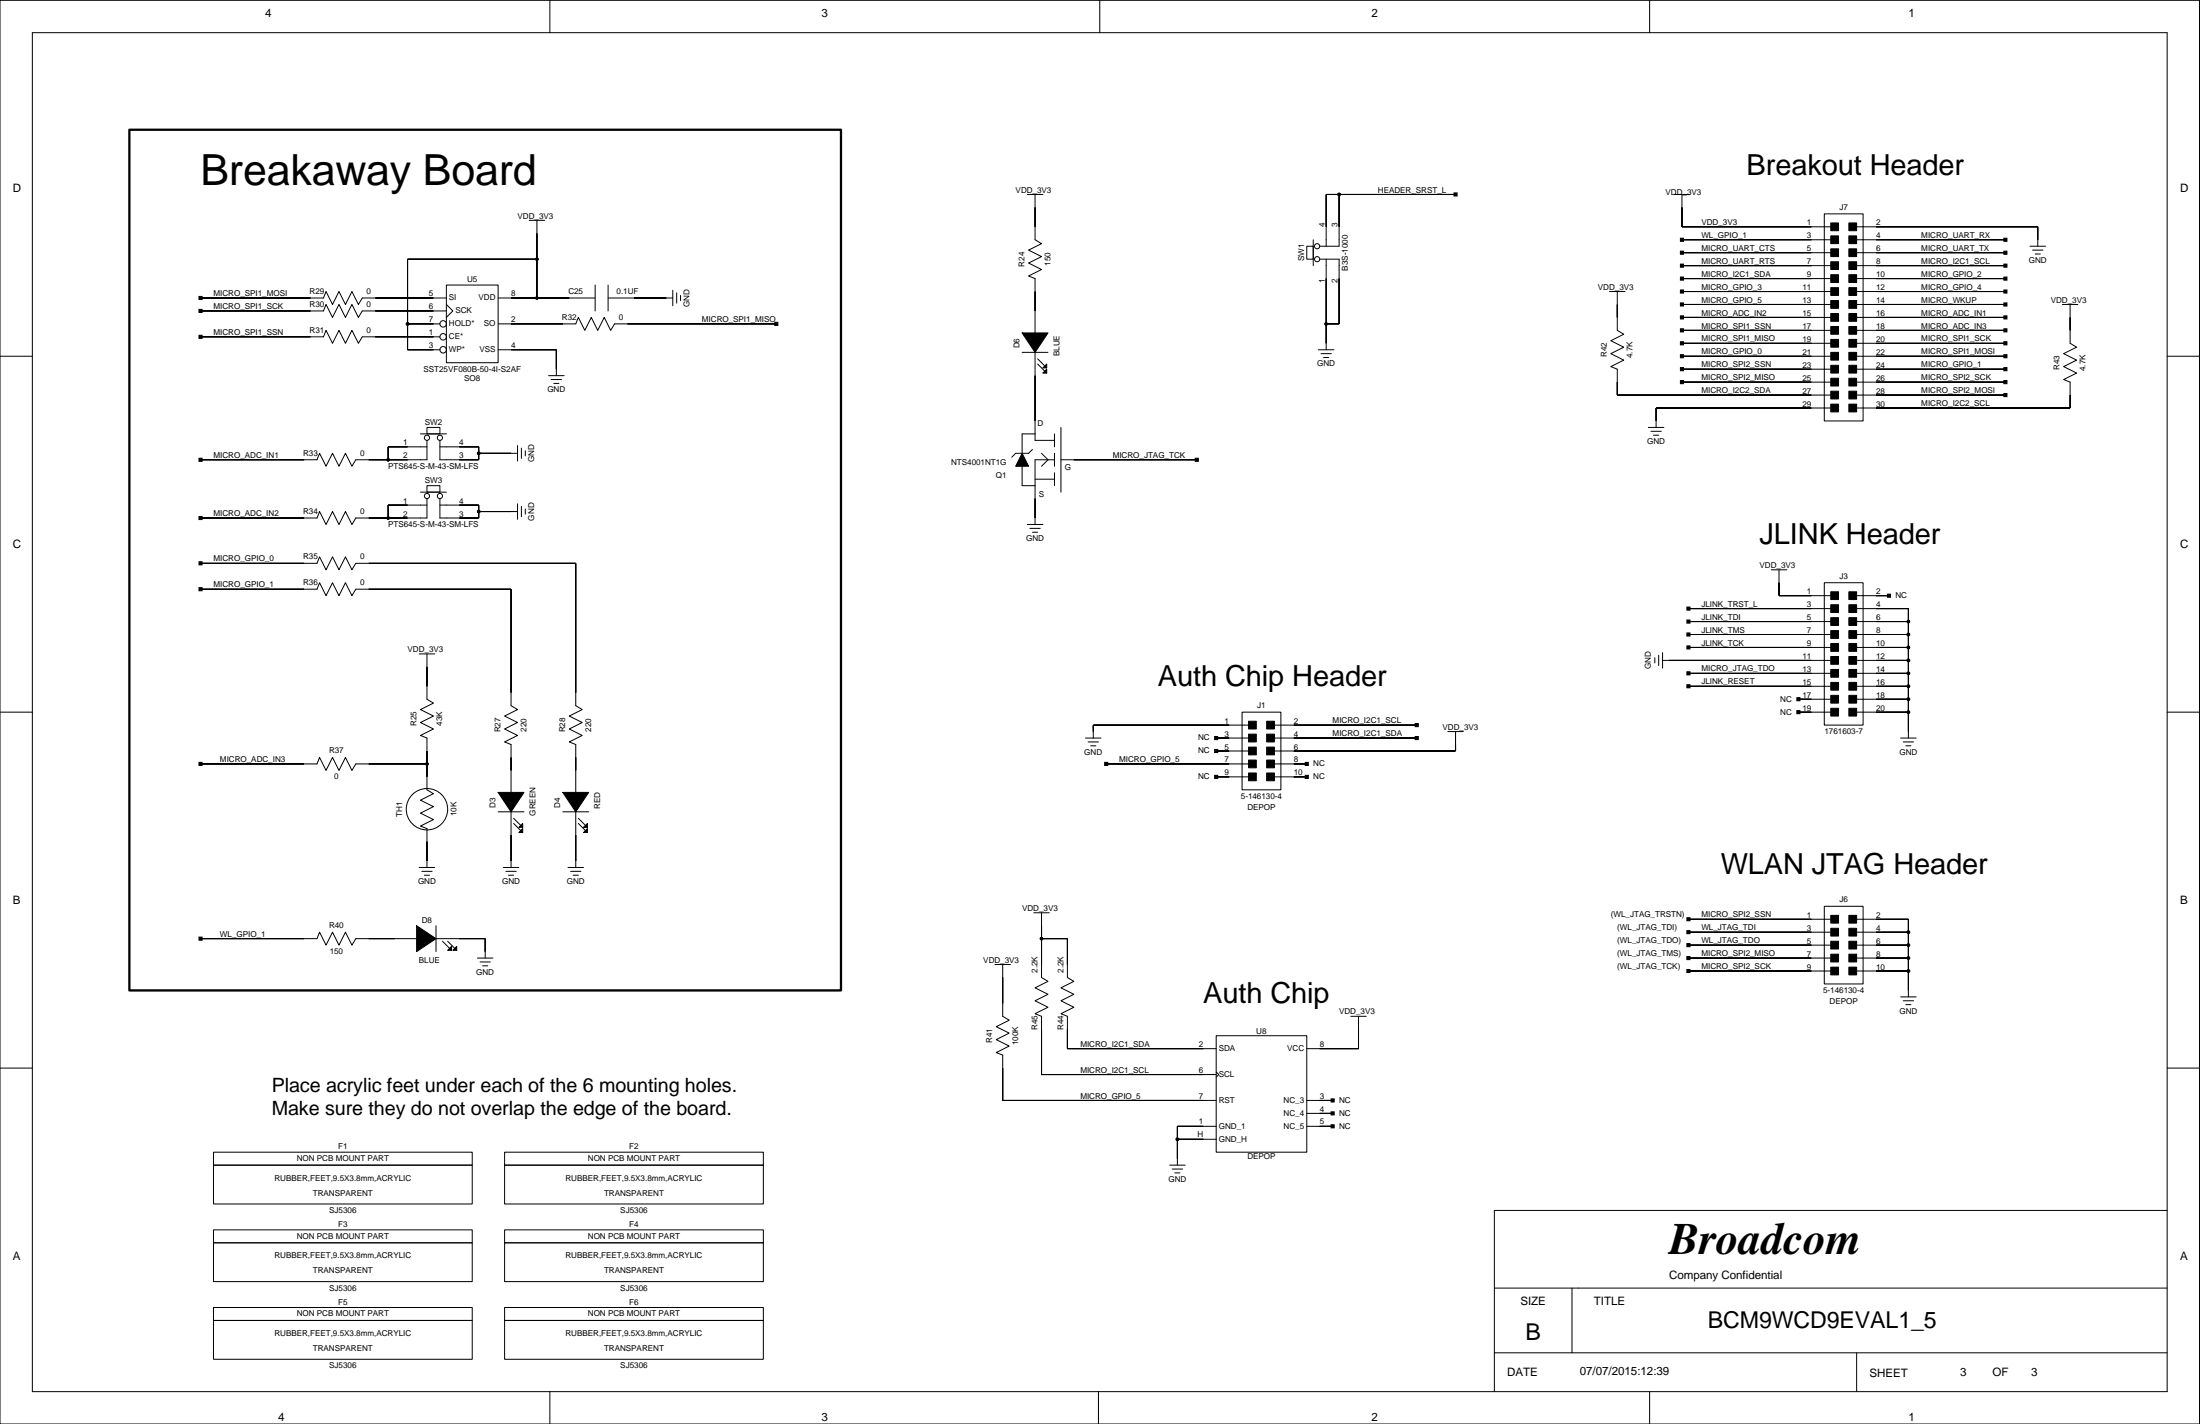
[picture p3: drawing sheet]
<svg xmlns="http://www.w3.org/2000/svg" width="432mm" height="279mm" viewBox="0 0 432 279" stroke-linecap="round" stroke-linejoin="round" font-family="sans-serif">
<g fill="none" stroke="#000" stroke-width=".2">
<path d="M0 .1h431.7v279.3h-431.7zM6.3 6.4h419.1v266.7h-419.1zM107.9 .1v6.3M215.9 .1v6.3M323.8 .1v6.3M201.6 38.2h3.1M203.2 38.2v8.8l1.2 .8-2.5 1.3 2.5 1.2-2.5 1.3 2.5 1.3-2.5 1.3 1.3 .5v10.6M262.8 38.2v10.1h-3.8M285.7 38.2h-25.4v10.1M328.6 38.2h3M330.1 38.2v6.3h29.2M39.4 58.5h24.1l.5-1.3 1.3 2.5 1.2-2.5 1.3 2.5 1.3-2.5 1.2 2.5 .8-1.2h16.5"/>
<path d="M87.6 55.9h10.2v15.3h-10.2zM87.6 59.7l1.3 1.3-1.3 1.3M97.8 58.5h19M103.9 43.2h3M105.4 50.9h-25.4v17.7h6.3M105.4 43.2v15.3M116.8 55.9v5.1M119.4 58.5h12.7M119.4 55.9v5.1M132.1 56.9v3.1M132.8 57.5v2M133.6 58v1"/>
<path d="M256.5 48.3h1.3v2.6h-1.3zM257.8 47v5.1M259 50.9h3.8v12.6h-2.5M260.3 50.9v17.7M315.9 57.2h3.1M317.4 57.2v7.6l1.3 .8-2.5 1.3 2.5 1.2-2.5 1.3 2.5 1.3-2.5 1.2 1.2 .5v5.1h41.9M330.1 59.7h29.2M330.1 49.6h29.2M330.1 54.7h29.2M330.1 47h29.2M330.1 52.1h29.2M330.1 57.2h29.2"/>
<path d="M358.1 42h7.6v40.6h-7.6zM364.4 59.7h29.2M364.4 49.6h29.2M364.4 54.7h29.2M364.4 47h29.2M364.4 52.1h29.2M364.4 57.2h29.2M364.4 44.5h35.6v3.8M398.4 48.3h3.1M398.9 49.1h2.1M399.5 49.8h1M404.8 59.7h3"/>
<path d="M406.3 59.7v7.7l1.3 .7-2.6 1.3 2.6 1.3-2.6 1.2 2.6 1.3-2.6 1.3 1.3 .5v5.1h-41.9M0 69.9h6.3M39.4 61h24.1l.5-1.3 1.3 2.6 1.2-2.6 1.3 2.6 1.3-2.6 1.2 2.6 .8-1.3h16.5M39.4 66.1h24.1l.5-1.3 1.3 2.6 1.2-2.6 1.3 2.6 1.3-2.6 1.2 2.6 .8-1.3h15.2M80 63.5h6.3M97.8 63.5h15.2l.5-1.2 1.3 2.5 1.3-2.5 1.2 2.5 1.3-2.5 1.3 2.5 .7-1.3h31.8M97.8 68.6h11.4v5.1M107.7 73.7h3M108.2 74.5h2M108.7 75.2h1M200.6 69.1h5.1M203.2 69.1v17.3h3.8"/>
<path d="M203.7 70.4l1.5 1.5M203.7 71.4l1.5 1.5M258.8 68.6h3M259.3 69.4h2M259.8 70.2h1M330.1 69.9h29.2M330.1 67.4h29.2M330.1 72.4h29.2M330.1 75h29.2M330.1 64.8h29.2M330.1 62.3h29.2M364.4 69.9h29.2"/>
<path d="M364.4 67.4h29.2M364.4 72.4h29.2M364.4 75h29.2M364.4 64.8h29.2M364.4 62.3h29.2M364.4 77.5h29.2M425.4 69.9h6.3M82.5 85.1h5.1M82.5 96.6h5.1M83.8 83.9h2.5v1.2h-2.5zM83.8 95.3h2.5v1.3h-2.5zM83.8 86.4v3.8h-14l-.7 1.3-1.3-2.6-1.3 2.6-1.2-2.6-1.3 2.6-1.3-2.6-.5 1.3h-22.8"/>
<path d="M83.8 97.8v3.8h-14l-.7 1.3-1.3-2.5-1.3 2.5-1.2-2.5-1.3 2.5-1.3-2.5-.5 1.2h-22.8M83.8 87.7h-7.6v2.5M83.8 99.1h-7.6v2.5M86.3 86.4v3.8h7.7v-2.5h-7.7M86.3 97.8v3.8h7.7v-2.5h-7.7M94 88.9h7.6M101.6 87.4v3.1M101.6 98.8v3.1M102.3 87.9v2.1M102.3 99.4v2M103.1 88.4v1.1M103.1 99.9v1"/>
<path d="M200.6 91.5v3.8h2.6M202.6 88.2l-.7 .7h-2.6l-.7 .8M203.2 85.1h-2.6v3.8M203.2 94h3.8M204.4 88.9l1.3 1.3-1.3 1.3M207 90.2h-3.8v12.7M207 85.1v2.6M207 88.9v2.6M207 92.8v2.5M208.2 90.2h26.7M208.2 83.9v12.7M323.5 83.9h3.1"/>
<path d="M324 84.6h2.1M324.5 85.4h1.1M359.3 80.1h-34.3v3.8M39.4 110.5h22.8l.5-1.2 1.3 2.5 1.3-2.5 1.2 2.5 1.3-2.5 1.3 2.5 .7-1.3h43.2v28l1.3 .7-2.6 1.3 2.6 1.3-2.6 1.2 2.6 1.3-2.6 1.3 1.3 .5v9.4M39.4 115.6h22.8l.5-1.3 1.3 2.6 1.3-2.6 1.2 2.6 1.3-2.6 1.3 2.6 .7-1.3h30.5v22.9l1.3 .7-2.6 1.3 2.6 1.3-2.6 1.2 2.6 1.3-2.6 1.3 1.3 .5v9.4M94 100.4h7.6M201.6 102.9h3.1M202.1 103.7h2.1M202.6 104.4h1.1M331.4 119.4h27.9M347.6 111.8h3.1M349.2 111.8v5.1h10.1"/>
<path d="M358.1 114.3h7.6v28h-7.6zM364.4 116.9h6.4M364.4 119.4h10.2v25.4M0 139.7h6.3M82.3 128.3h3M83.8 128.3v8.9l1.3 .8-2.6 1.2 2.6 1.3-2.6 1.3 2.6 1.2-2.6 1.3 1.3 .5v10.2l1.3 .7-2.6 1.3 2.6 1.3-2.6 1.2 2.6 1.3-2.6 1.3 1.3 .5v7.6M243.8 139.7h7.6v15.3h-7.6zM324.8 129.1v1M325.6 128.6v2M326.3 129.6h33M326.3 128.1v3M331.4 122h27.9"/>
<path d="M331.4 124.5h27.9M331.4 127h27.9M331.4 132.1h27.9M331.4 134.7h27.9M353 139.7h6.3M353 137.2h6.3M364.4 139.7h10.2M364.4 122h10.2M364.4 124.5h10.2M364.4 127h10.2M364.4 129.6h10.2M364.4 132.1h10.2"/>
<path d="M364.4 134.7h10.2M364.4 137.2h10.2M425.4 139.7h6.3M39.4 149.9h22.8l.5-1.3 1.3 2.6 1.3-2.6 1.2 2.6 1.3-2.6 1.3 2.6 .7-1.3h14M97.8 159.3h5M100.3 159.3v10.9M110.5 159.3h5M113 159.3v10.9M213.1 144.8h3M213.6 145.6h2M214.1 146.3h1M217.1 149.9h28"/>
<path d="M238.7 144.8h6.4M238.7 147.3h6.4M238.7 152.4h6.4M245.1 142.3h-30.5v2.5M250.1 144.8h28M250.1 149.9h6.4M250.1 142.3h28M250.1 152.4h6.4M284.2 143.5h3M285.7 143.5v3.8h-35.6M373 144.8h3.1M373.5 145.6h2.1"/>
<path d="M374.1 146.3h1M82.3 170.2h3M82.8 171h2M83.3 171.7h1M98.8 170.2h3M99.3 171h2M99.8 171.7h1M100.8 160.6l1.5 1.5M100.8 161.6l1.5 1.5M111.5 170.2h3M112 171h2M112.5 171.7h1"/>
<path d="M113.5 160.6l1.5 1.5M113.5 161.6l1.5 1.5M202.9 179.1h3M204.4 179.1v12.7l1.3 .8-2.5 1.2 2.5 1.3-2.5 1.3 2.5 1.2-2.5 1.3 1.2 .5v11.4h34.3M358.1 177.8h7.6v15.3h-7.6zM39.4 184.2h22.8l.5-1.3 1.3 2.5 1.3-2.5 1.2 2.5 1.3-2.5 1.3 2.5 .7-1.2h12M85.6 184.2h9.6v3.8M85.6 181.6v5.1M86.8 184.7l1.6 1.5M87.9 184.7l1.5 1.5M93.7 188h3.1M94.2 188.7h2"/>
<path d="M94.7 189.5h1M195.3 189.3h3M196.8 189.3v10.1l1.3 .8-2.6 1.2 2.6 1.3-2.6 1.3 2.6 1.2-2.6 1.3 1.3 .5v8.9h41.9M204.4 184.2h5.1v7.6l1.3 .8-2.6 1.2 2.6 1.3-2.6 1.3 2.6 1.2-2.6 1.3 1.3 .5v6.4h29.2M265.1 199.4h3.1M266.6 199.4v6.4h-10.1M331.4 188h27.9M331.4 180.4h27.9M331.4 182.9h27.9M331.4 185.4h27.9M331.4 190.5h27.9M364.4 180.4h10.2v15.2"/>
<path d="M364.4 188h10.2M364.4 182.9h10.2M364.4 185.4h10.2M364.4 190.5h10.2M373 195.6h3.1M373.5 196.4h2.1M374.1 197.1h1M0 209.6h6.3M238.7 203.2h17.8v22.9h-17.8zM238.7 210.3l.5 .5-.5 .5M256.5 215.9h5.1M256.5 218.5h5.1"/>
<path d="M425.4 209.6h6.3M41.9 228.6h50.8v7.6h-50.8zM41.9 226.1h50.8v2.5h-50.8zM99 228.6h50.8v7.6h-50.8zM99 226.1h50.8v2.5h-50.8zM229.6 228.6h3M230.1 229.4h2M230.6 230.1h1M231.1 223.5h7.6M238.7 221h-7.6v7.6M256.5 221h5.1M425.4 237.5h-132.1v35.6"/>
<path d="M41.9 243.8h50.8v7.7h-50.8zM41.9 241.3h50.8v2.5h-50.8zM41.9 259.1h50.8v7.6h-50.8zM41.9 256.5h50.8v2.6h-50.8zM99 243.8h50.8v7.7h-50.8zM99 241.3h50.8v2.5h-50.8zM99 259.1h50.8v7.6h-50.8zM99 256.5h50.8v2.6h-50.8zM293.3 252.7h132.1M308.5 252.7v12.7M107.9 273.1v6.3M215.6 273.1v6.3"/>
<path d="M293.3 265.4h132.1M323.8 273.1v6.3M364.4 265.4v7.7"/>
<circle cx="262.8" cy="38.2" r=".25"/>
<circle cx="105.4" cy="58.5" r=".25"/>
<circle cx="105.4" cy="50.9" r=".25"/>
<circle cx="258.5" cy="48.3" r=".51"/>
<circle cx="258.5" cy="50.9" r=".51"/>
<circle cx="80" cy="63.5" r=".25"/>
<circle cx="87" cy="66.1" r=".63"/>
<circle cx="87" cy="63.5" r=".63"/>
<circle cx="87" cy="68.6" r=".63"/>
<circle cx="260.3" cy="63.5" r=".25"/>
<circle cx="76.2" cy="90.2" r=".25"/>
<circle cx="83.8" cy="85.9" r=".51"/>
<circle cx="83.8" cy="97.3" r=".51"/>
<circle cx="86.3" cy="85.9" r=".51"/>
<circle cx="86.3" cy="97.3" r=".51"/>
<circle cx="94" cy="88.9" r=".25"/>
<circle cx="76.2" cy="101.6" r=".25"/>
<circle cx="94" cy="100.4" r=".25"/>
<circle cx="374.6" cy="139.7" r=".25"/>
<circle cx="374.6" cy="124.5" r=".25"/>
<circle cx="374.6" cy="137.2" r=".25"/>
<circle cx="374.6" cy="122" r=".25"/>
<circle cx="374.6" cy="129.6" r=".25"/>
<circle cx="374.6" cy="132.1" r=".25"/>
<circle cx="374.6" cy="127" r=".25"/>
<circle cx="374.6" cy="134.7" r=".25"/>
<circle cx="83.8" cy="158.8" r="4.1"/>
<circle cx="83.8" cy="149.9" r=".25"/>
<circle cx="204.4" cy="184.2" r=".25"/>
<circle cx="374.6" cy="182.9" r=".25"/>
<circle cx="374.6" cy="185.4" r=".25"/>
<circle cx="374.6" cy="188" r=".25"/>
<circle cx="374.6" cy="190.5" r=".25"/>
<circle cx="231.1" cy="223.5" r=".25"/>
</g>
<g fill="#000" stroke="#000" stroke-width=".2">
<path d="M260.3 38.2v6.3z" fill-rule="evenodd"/>
<path d="M262.8 38.2v6.3z" fill-rule="evenodd"/>
<path d="M260.3 38.2h2.5z" fill-rule="evenodd"/>
<path d="M285.4 37.9h.6v.6h-.6z" fill-rule="evenodd"/>
<path d="M262.8 38.2h22.9z" fill-rule="evenodd"/>
<path d="M39.1 58.2h.6v.6h-.6z" fill-rule="evenodd"/>
<path d="M39.4 58.5h21.5z" fill-rule="evenodd"/>
<path d="M80 50.9v12.6z" fill-rule="evenodd"/>
<path d="M73.6 58.5h11.5z" fill-rule="evenodd"/>
<path d="M105.4 45.8v5.1z" fill-rule="evenodd"/>
<path d="M100.3 58.5h5.1z" fill-rule="evenodd"/>
<path d="M80 50.9h25.4z" fill-rule="evenodd"/>
<path d="M105.4 50.9v7.6z" fill-rule="evenodd"/>
<path d="M105.4 58.5h6.3z" fill-rule="evenodd"/>
<path d="M124.4 58.5h6.4z" fill-rule="evenodd"/>
<path d="M203.2 40.7v3.8z" fill-rule="evenodd"/>
<path d="M203.2 57.2v3.8z" fill-rule="evenodd"/>
<path d="M260.3 54.7v8.8z" fill-rule="evenodd"/>
<path d="M262.8 54.7v8.8z" fill-rule="evenodd"/>
<path d="M317.4 59.7v2.6z" fill-rule="evenodd"/>
<path d="M329.8 49.3h.6v.6h-.6z" fill-rule="evenodd"/>
<path d="M329.8 51.8h.6v.6h-.6z" fill-rule="evenodd"/>
<path d="M329.8 54.4h.6v.6h-.6z" fill-rule="evenodd"/>
<path d="M329.8 46.7h.6v.6h-.6z" fill-rule="evenodd"/>
<path d="M329.8 56.9h.6v.6h-.6z" fill-rule="evenodd"/>
<path d="M330.1 40.7v3.8z" fill-rule="evenodd"/>
<path d="M330.1 49.6h25.4z" fill-rule="evenodd"/>
<path d="M330.1 52.1h25.4z" fill-rule="evenodd"/>
<path d="M330.1 54.7h25.4z" fill-rule="evenodd"/>
<path d="M330.1 47h25.4z" fill-rule="evenodd"/>
<path d="M330.1 44.5h25.4z" fill-rule="evenodd"/>
<path d="M330.1 57.2h25.4z" fill-rule="evenodd"/>
<path d="M330.1 59.7h25.4z" fill-rule="evenodd"/>
<path d="M359.3 56.4h1.6v1.6h-1.6z" fill-rule="evenodd"/>
<path d="M359.3 53.9h1.6v1.5h-1.6z" fill-rule="evenodd"/>
<path d="M359.3 48.8h1.6v1.5h-1.6z" fill-rule="evenodd"/>
<path d="M359.3 51.4h1.6v1.5h-1.6z" fill-rule="evenodd"/>
<path d="M359.3 43.7h1.6v1.6h-1.6z" fill-rule="evenodd"/>
<path d="M359.3 46.3h1.6v1.5h-1.6z" fill-rule="evenodd"/>
<path d="M362.9 56.4h1.5v1.6h-1.5z" fill-rule="evenodd"/>
<path d="M362.9 53.9h1.5v1.5h-1.5z" fill-rule="evenodd"/>
<path d="M362.9 48.8h1.5v1.5h-1.5z" fill-rule="evenodd"/>
<path d="M362.9 51.4h1.5v1.5h-1.5z" fill-rule="evenodd"/>
<path d="M362.9 43.7h1.5v1.6h-1.5z" fill-rule="evenodd"/>
<path d="M362.9 46.3h1.5v1.5h-1.5z" fill-rule="evenodd"/>
<path d="M393.3 54.4h.6v.6h-.6z" fill-rule="evenodd"/>
<path d="M393.3 49.3h.6v.6h-.6z" fill-rule="evenodd"/>
<path d="M393.3 46.7h.6v.6h-.6z" fill-rule="evenodd"/>
<path d="M393.3 56.9h.6v.6h-.6z" fill-rule="evenodd"/>
<path d="M393.3 51.8h.6v.6h-.6z" fill-rule="evenodd"/>
<path d="M368.2 59.7h25.4z" fill-rule="evenodd"/>
<path d="M368.2 54.7h25.4z" fill-rule="evenodd"/>
<path d="M368.2 49.6h25.4z" fill-rule="evenodd"/>
<path d="M368.2 47h25.4z" fill-rule="evenodd"/>
<path d="M368.2 57.2h25.4z" fill-rule="evenodd"/>
<path d="M368.2 52.1h25.4z" fill-rule="evenodd"/>
<path d="M400 44.5v2.5z" fill-rule="evenodd"/>
<path d="M368.2 44.5h31.8z" fill-rule="evenodd"/>
<path d="M39.1 60.7h.6v.6h-.6z" fill-rule="evenodd"/>
<path d="M39.1 65.8h.6v.6h-.6z" fill-rule="evenodd"/>
<path d="M39.4 61h21.5z" fill-rule="evenodd"/>
<path d="M39.4 66.1h21.5z" fill-rule="evenodd"/>
<path d="M80 63.5v5.1z" fill-rule="evenodd"/>
<path d="M73.6 61h11.5z" fill-rule="evenodd"/>
<path d="M73.6 66.1h11.5z" fill-rule="evenodd"/>
<path d="M80 68.6h5.1z" fill-rule="evenodd"/>
<path d="M80 63.5h5.1z" fill-rule="evenodd"/>
<path d="M100.3 68.6h8.9z" fill-rule="evenodd"/>
<path d="M109.2 68.6v3.8z" fill-rule="evenodd"/>
<path d="M100.3 63.5h10.2z" fill-rule="evenodd"/>
<path d="M152.1 63.2h.6v.7h-.6z" fill-rule="evenodd"/>
<path d="M123.2 63.5h29.2z" fill-rule="evenodd"/>
<path d="M200.6 65.3h5.1l-2.5 3.8z" fill-rule="evenodd"/>
<path d="M203.2 73.7v8.9z" fill-rule="evenodd"/>
<path d="M204.7 73.2l.7-.8v.8z" fill-rule="evenodd"/>
<path d="M205.4 71.4v.8h-.7z" fill-rule="evenodd"/>
<path d="M260.3 63.5v3.9z" fill-rule="evenodd"/>
<path d="M260.3 63.5h2.5z" fill-rule="evenodd"/>
<path d="M317.4 75v2.5z" fill-rule="evenodd"/>
<path d="M329.8 67.1h.6v.6h-.6z" fill-rule="evenodd"/>
<path d="M329.8 72.1h.6v.6h-.6z" fill-rule="evenodd"/>
<path d="M329.8 64.5h.6v.6h-.6z" fill-rule="evenodd"/>
<path d="M329.8 62h.6v.6h-.6z" fill-rule="evenodd"/>
<path d="M329.8 74.7h.6v.6h-.6z" fill-rule="evenodd"/>
<path d="M329.8 69.6h.6v.6h-.6z" fill-rule="evenodd"/>
<path d="M329.8 59.4h.6v.6h-.6z" fill-rule="evenodd"/>
<path d="M330.1 67.4h25.4z" fill-rule="evenodd"/>
<path d="M330.1 72.4h25.4z" fill-rule="evenodd"/>
<path d="M330.1 64.8h25.4z" fill-rule="evenodd"/>
<path d="M330.1 62.3h25.4z" fill-rule="evenodd"/>
<path d="M330.1 75h25.4z" fill-rule="evenodd"/>
<path d="M330.1 69.9h25.4z" fill-rule="evenodd"/>
<path d="M317.4 77.5h38.1z" fill-rule="evenodd"/>
<path d="M359.3 76.8h1.6v1.5h-1.6z" fill-rule="evenodd"/>
<path d="M359.3 74.2h1.6v1.5h-1.6z" fill-rule="evenodd"/>
<path d="M359.3 71.7h1.6v1.5h-1.6z" fill-rule="evenodd"/>
<path d="M359.3 69.1h1.6v1.6h-1.6z" fill-rule="evenodd"/>
<path d="M359.3 66.6h1.6v1.5h-1.6z" fill-rule="evenodd"/>
<path d="M359.3 64.1h1.6v1.5h-1.6z" fill-rule="evenodd"/>
<path d="M359.3 61.5h1.6v1.5h-1.6z" fill-rule="evenodd"/>
<path d="M359.3 59h1.6v1.5h-1.6z" fill-rule="evenodd"/>
<path d="M362.9 76.8h1.5v1.5h-1.5z" fill-rule="evenodd"/>
<path d="M362.9 74.2h1.5v1.5h-1.5z" fill-rule="evenodd"/>
<path d="M362.9 71.7h1.5v1.5h-1.5z" fill-rule="evenodd"/>
<path d="M362.9 69.1h1.5v1.6h-1.5z" fill-rule="evenodd"/>
<path d="M362.9 66.6h1.5v1.5h-1.5z" fill-rule="evenodd"/>
<path d="M362.9 64.1h1.5v1.5h-1.5z" fill-rule="evenodd"/>
<path d="M362.9 61.5h1.5v1.5h-1.5z" fill-rule="evenodd"/>
<path d="M362.9 59h1.5v1.5h-1.5z" fill-rule="evenodd"/>
<path d="M393.3 59.4h.6v.6h-.6z" fill-rule="evenodd"/>
<path d="M393.3 69.6h.6v.6h-.6z" fill-rule="evenodd"/>
<path d="M393.3 67.1h.6v.6h-.6z" fill-rule="evenodd"/>
<path d="M393.3 74.7h.6v.6h-.6z" fill-rule="evenodd"/>
<path d="M393.3 72.1h.6v.6h-.6z" fill-rule="evenodd"/>
<path d="M393.3 62h.6v.6h-.6z" fill-rule="evenodd"/>
<path d="M393.3 64.5h.6v.6h-.6z" fill-rule="evenodd"/>
<path d="M393.3 77.2h.6v.6h-.6z" fill-rule="evenodd"/>
<path d="M368.2 69.9h25.4z" fill-rule="evenodd"/>
<path d="M368.2 67.4h25.4z" fill-rule="evenodd"/>
<path d="M368.2 75h25.4z" fill-rule="evenodd"/>
<path d="M368.2 72.4h25.4z" fill-rule="evenodd"/>
<path d="M368.2 62.3h25.4z" fill-rule="evenodd"/>
<path d="M368.2 64.8h25.4z" fill-rule="evenodd"/>
<path d="M368.2 77.5h25.4z" fill-rule="evenodd"/>
<path d="M406.3 77.5v2.6z" fill-rule="evenodd"/>
<path d="M406.3 62.3v2.5z" fill-rule="evenodd"/>
<path d="M39.1 89.9h.6v.6h-.6z" fill-rule="evenodd"/>
<path d="M39.4 90.2h20.3z" fill-rule="evenodd"/>
<path d="M76.2 99.1v2.5z" fill-rule="evenodd"/>
<path d="M76.2 87.7v2.5z" fill-rule="evenodd"/>
<path d="M72.4 90.2h3.8z" fill-rule="evenodd"/>
<path d="M76.2 99.1h3.8z" fill-rule="evenodd"/>
<path d="M76.2 87.7h3.8z" fill-rule="evenodd"/>
<path d="M76.2 90.2h3.8z" fill-rule="evenodd"/>
<path d="M94 88.9v1.3z" fill-rule="evenodd"/>
<path d="M90.1 90.2h3.9z" fill-rule="evenodd"/>
<path d="M90.1 87.7h3.9z" fill-rule="evenodd"/>
<path d="M94 87.7v1.2z" fill-rule="evenodd"/>
<path d="M94 99.1v1.3z" fill-rule="evenodd"/>
<path d="M90.1 99.1h3.9z" fill-rule="evenodd"/>
<path d="M94 88.9h6.3z" fill-rule="evenodd"/>
<path d="M200.6 88.9l1.3 2.6h-2.6z" fill-rule="evenodd"/>
<path d="M203.2 97.8v3.8z" fill-rule="evenodd"/>
<path d="M234.6 89.9h.6v.6h-.6z" fill-rule="evenodd"/>
<path d="M210.8 90.2h24.1z" fill-rule="evenodd"/>
<path d="M325 80.1v2.5z" fill-rule="evenodd"/>
<path d="M325 80.1h30.5z" fill-rule="evenodd"/>
<path d="M359.3 79.3h1.6v1.5h-1.6z" fill-rule="evenodd"/>
<path d="M362.9 79.3h1.5v1.5h-1.5z" fill-rule="evenodd"/>
<path d="M368.2 80.1h38.1z" fill-rule="evenodd"/>
<path d="M39.1 115.3h.6v.6h-.6z" fill-rule="evenodd"/>
<path d="M39.1 110.2h.6v.6h-.6z" fill-rule="evenodd"/>
<path d="M39.1 101.3h.6v.6h-.6z" fill-rule="evenodd"/>
<path d="M39.4 115.6h20.3z" fill-rule="evenodd"/>
<path d="M39.4 110.5h20.3z" fill-rule="evenodd"/>
<path d="M39.4 101.6h20.3z" fill-rule="evenodd"/>
<path d="M72.4 101.6h3.8z" fill-rule="evenodd"/>
<path d="M76.2 101.6h3.8z" fill-rule="evenodd"/>
<path d="M94 100.4v1.2z" fill-rule="evenodd"/>
<path d="M90.1 101.6h3.9z" fill-rule="evenodd"/>
<path d="M94 100.4h6.3z" fill-rule="evenodd"/>
<path d="M100.3 115.6v20.3z" fill-rule="evenodd"/>
<path d="M72.4 115.6h27.9z" fill-rule="evenodd"/>
<path d="M113 110.5v25.4z" fill-rule="evenodd"/>
<path d="M72.4 110.5h40.6z" fill-rule="evenodd"/>
<path d="M331.1 119.1h.6v.6h-.6z" fill-rule="evenodd"/>
<path d="M349.2 114.3v2.6z" fill-rule="evenodd"/>
<path d="M349.2 116.9h6.3z" fill-rule="evenodd"/>
<path d="M331.4 119.4h24.1z" fill-rule="evenodd"/>
<path d="M359.3 116.1h1.6v1.5h-1.6z" fill-rule="evenodd"/>
<path d="M362.9 116.1h1.5v1.5h-1.5z" fill-rule="evenodd"/>
<path d="M370.5 116.6h.6v.6h-.6z" fill-rule="evenodd"/>
<path d="M368.2 116.9h2.6z" fill-rule="evenodd"/>
<path d="M374.6 119.4v2.6z" fill-rule="evenodd"/>
<path d="M368.2 119.4h6.4z" fill-rule="evenodd"/>
<path d="M83.8 130.8v3.9z" fill-rule="evenodd"/>
<path d="M331.1 121.7h.6v.6h-.6z" fill-rule="evenodd"/>
<path d="M331.1 124.2h.6v.6h-.6z" fill-rule="evenodd"/>
<path d="M331.1 126.7h.6v.6h-.6z" fill-rule="evenodd"/>
<path d="M331.1 131.8h.6v.6h-.6z" fill-rule="evenodd"/>
<path d="M331.1 134.3h.6v.7h-.6z" fill-rule="evenodd"/>
<path d="M352.7 136.9h.6v.6h-.6z" fill-rule="evenodd"/>
<path d="M331.4 122h24.1z" fill-rule="evenodd"/>
<path d="M331.4 124.5h24.1z" fill-rule="evenodd"/>
<path d="M331.4 127h24.1z" fill-rule="evenodd"/>
<path d="M327.6 129.6h27.9z" fill-rule="evenodd"/>
<path d="M331.4 132.1h24.1z" fill-rule="evenodd"/>
<path d="M331.4 134.7h24.1z" fill-rule="evenodd"/>
<path d="M353 139.7h2.5z" fill-rule="evenodd"/>
<path d="M353 137.2h2.5z" fill-rule="evenodd"/>
<path d="M359.3 136.4h1.6v1.6h-1.6z" fill-rule="evenodd"/>
<path d="M359.3 133.9h1.6v1.5h-1.6z" fill-rule="evenodd"/>
<path d="M359.3 131.4h1.6v1.5h-1.6z" fill-rule="evenodd"/>
<path d="M359.3 128.8h1.6v1.5h-1.6z" fill-rule="evenodd"/>
<path d="M359.3 126.3h1.6v1.5h-1.6z" fill-rule="evenodd"/>
<path d="M359.3 121.2h1.6v1.5h-1.6z" fill-rule="evenodd"/>
<path d="M359.3 123.7h1.6v1.6h-1.6z" fill-rule="evenodd"/>
<path d="M359.3 118.7h1.6v1.5h-1.6z" fill-rule="evenodd"/>
<path d="M362.9 136.4h1.5v1.6h-1.5z" fill-rule="evenodd"/>
<path d="M362.9 133.9h1.5v1.5h-1.5z" fill-rule="evenodd"/>
<path d="M362.9 131.4h1.5v1.5h-1.5z" fill-rule="evenodd"/>
<path d="M362.9 128.8h1.5v1.5h-1.5z" fill-rule="evenodd"/>
<path d="M362.9 126.3h1.5v1.5h-1.5z" fill-rule="evenodd"/>
<path d="M362.9 121.2h1.5v1.5h-1.5z" fill-rule="evenodd"/>
<path d="M362.9 123.7h1.5v1.6h-1.5z" fill-rule="evenodd"/>
<path d="M362.9 118.7h1.5v1.5h-1.5z" fill-rule="evenodd"/>
<path d="M368.2 137.2h6.4z" fill-rule="evenodd"/>
<path d="M374.6 137.2v2.5z" fill-rule="evenodd"/>
<path d="M368.2 134.7h6.4z" fill-rule="evenodd"/>
<path d="M374.6 134.7v2.5z" fill-rule="evenodd"/>
<path d="M368.2 132.1h6.4z" fill-rule="evenodd"/>
<path d="M374.6 132.1v2.6z" fill-rule="evenodd"/>
<path d="M368.2 129.6h6.4z" fill-rule="evenodd"/>
<path d="M374.6 129.6v2.5z" fill-rule="evenodd"/>
<path d="M368.2 127h6.4z" fill-rule="evenodd"/>
<path d="M374.6 127v2.6z" fill-rule="evenodd"/>
<path d="M368.2 124.5h6.4z" fill-rule="evenodd"/>
<path d="M374.6 124.5v2.5z" fill-rule="evenodd"/>
<path d="M368.2 122h6.4z" fill-rule="evenodd"/>
<path d="M374.6 122v2.5z" fill-rule="evenodd"/>
<path d="M368.2 139.7h6.4z" fill-rule="evenodd"/>
<path d="M374.6 139.7v3.8z" fill-rule="evenodd"/>
<path d="M39.1 149.6h.6v.6h-.6z" fill-rule="evenodd"/>
<path d="M39.4 149.9h20.3z" fill-rule="evenodd"/>
<path d="M83.8 147.3v2.6z" fill-rule="evenodd"/>
<path d="M83.8 149.9v2.5z" fill-rule="evenodd"/>
<path d="M72.4 149.9h11.4z" fill-rule="evenodd"/>
<path d="M97.8 155.5h5l-2.5 3.8z" fill-rule="evenodd"/>
<path d="M100.3 148.6v2.6z" fill-rule="evenodd"/>
<path d="M110.5 155.5h5l-2.5 3.8z" fill-rule="evenodd"/>
<path d="M113 148.6v2.6z" fill-rule="evenodd"/>
<path d="M214.6 142.3v1.2z" fill-rule="evenodd"/>
<path d="M216.8 149.6h.6v.6h-.6z" fill-rule="evenodd"/>
<path d="M238.4 152.1h.6v.6h-.6z" fill-rule="evenodd"/>
<path d="M238.4 147h.6v.7h-.6z" fill-rule="evenodd"/>
<path d="M238.4 144.5h.6v.6h-.6z" fill-rule="evenodd"/>
<path d="M214.6 142.3h26.6z" fill-rule="evenodd"/>
<path d="M217.1 149.9h24.1z" fill-rule="evenodd"/>
<path d="M238.7 152.4h2.5z" fill-rule="evenodd"/>
<path d="M238.7 147.3h2.5z" fill-rule="evenodd"/>
<path d="M238.7 144.8h2.5z" fill-rule="evenodd"/>
<path d="M245.1 151.7h1.5v1.5h-1.5z" fill-rule="evenodd"/>
<path d="M245.1 146.6h1.5v1.5h-1.5z" fill-rule="evenodd"/>
<path d="M245.1 149.1h1.5v1.6h-1.5z" fill-rule="evenodd"/>
<path d="M245.1 141.5h1.5v1.5h-1.5z" fill-rule="evenodd"/>
<path d="M245.1 144h1.5v1.6h-1.5z" fill-rule="evenodd"/>
<path d="M248.6 151.7h1.5v1.5h-1.5z" fill-rule="evenodd"/>
<path d="M248.6 146.6h1.5v1.5h-1.5z" fill-rule="evenodd"/>
<path d="M248.6 149.1h1.5v1.6h-1.5z" fill-rule="evenodd"/>
<path d="M248.6 141.5h1.5v1.5h-1.5z" fill-rule="evenodd"/>
<path d="M248.6 144h1.5v1.6h-1.5z" fill-rule="evenodd"/>
<path d="M256.2 152.1h.6v.6h-.6z" fill-rule="evenodd"/>
<path d="M256.2 149.6h.6v.6h-.6z" fill-rule="evenodd"/>
<path d="M253.9 152.4h2.6z" fill-rule="evenodd"/>
<path d="M253.9 149.9h2.6z" fill-rule="evenodd"/>
<path d="M277.8 142h.6v.6h-.6z" fill-rule="evenodd"/>
<path d="M277.8 144.5h.6v.6h-.6z" fill-rule="evenodd"/>
<path d="M253.9 142.3h24.2z" fill-rule="evenodd"/>
<path d="M253.9 144.8h24.2z" fill-rule="evenodd"/>
<path d="M285.7 146.1v1.2z" fill-rule="evenodd"/>
<path d="M253.9 147.3h31.8z" fill-rule="evenodd"/>
<path d="M352.7 139.4h.6v.6h-.6z" fill-rule="evenodd"/>
<path d="M359.3 139h1.6v1.5h-1.6z" fill-rule="evenodd"/>
<path d="M362.9 139h1.5v1.5h-1.5z" fill-rule="evenodd"/>
<path d="M83.8 165.1v3.8z" fill-rule="evenodd"/>
<path d="M100.3 163.9v5z" fill-rule="evenodd"/>
<path d="M101.8 163.3l.8-.7v.7z" fill-rule="evenodd"/>
<path d="M101.8 162.3l.8-.7v.7z" fill-rule="evenodd"/>
<path d="M113 163.9v5z" fill-rule="evenodd"/>
<path d="M114.5 163.3l.8-.7v.7z" fill-rule="evenodd"/>
<path d="M114.5 162.3l.8-.7v.7z" fill-rule="evenodd"/>
<path d="M39.1 183.9h.6v.6h-.6z" fill-rule="evenodd"/>
<path d="M39.4 184.2h20.3z" fill-rule="evenodd"/>
<path d="M72.4 184.2h5.1z" fill-rule="evenodd"/>
<path d="M81.8 181.6l3.8 2.6-3.8 2.5z" fill-rule="evenodd"/>
<path d="M87.9 186.5l.7-.8v.8z" fill-rule="evenodd"/>
<path d="M88.9 186.5l.7-.8v.8z" fill-rule="evenodd"/>
<path d="M90.1 184.2h5.1z" fill-rule="evenodd"/>
<path d="M95.2 184.2v2.5z" fill-rule="evenodd"/>
<path d="M196.8 191.8v5.1z" fill-rule="evenodd"/>
<path d="M204.4 181.6v2.6z" fill-rule="evenodd"/>
<path d="M204.4 184.2v5.1z" fill-rule="evenodd"/>
<path d="M209.5 184.2v5.1z" fill-rule="evenodd"/>
<path d="M204.4 184.2h5.1z" fill-rule="evenodd"/>
<path d="M331.1 185.1h.6v.6h-.6z" fill-rule="evenodd"/>
<path d="M331.1 182.6h.6v.6h-.6z" fill-rule="evenodd"/>
<path d="M331.1 187.7h.6v.6h-.6z" fill-rule="evenodd"/>
<path d="M331.1 190.2h.6v.6h-.6z" fill-rule="evenodd"/>
<path d="M331.1 180.1h.6v.6h-.6z" fill-rule="evenodd"/>
<path d="M331.4 185.4h24.1z" fill-rule="evenodd"/>
<path d="M331.4 182.9h24.1z" fill-rule="evenodd"/>
<path d="M331.4 188h24.1z" fill-rule="evenodd"/>
<path d="M331.4 190.5h24.1z" fill-rule="evenodd"/>
<path d="M331.4 180.4h24.1z" fill-rule="evenodd"/>
<path d="M359.3 189.8h1.6v1.5h-1.6z" fill-rule="evenodd"/>
<path d="M359.3 184.7h1.6v1.5h-1.6z" fill-rule="evenodd"/>
<path d="M359.3 187.2h1.6v1.5h-1.6z" fill-rule="evenodd"/>
<path d="M359.3 179.6h1.6v1.5h-1.6z" fill-rule="evenodd"/>
<path d="M359.3 182.1h1.6v1.6h-1.6z" fill-rule="evenodd"/>
<path d="M362.9 189.8h1.5v1.5h-1.5z" fill-rule="evenodd"/>
<path d="M362.9 184.7h1.5v1.5h-1.5z" fill-rule="evenodd"/>
<path d="M362.9 187.2h1.5v1.5h-1.5z" fill-rule="evenodd"/>
<path d="M362.9 179.6h1.5v1.5h-1.5z" fill-rule="evenodd"/>
<path d="M362.9 182.1h1.5v1.6h-1.5z" fill-rule="evenodd"/>
<path d="M368.2 188h6.4z" fill-rule="evenodd"/>
<path d="M368.2 185.4h6.4z" fill-rule="evenodd"/>
<path d="M368.2 182.9h6.4z" fill-rule="evenodd"/>
<path d="M368.2 180.4h6.4z" fill-rule="evenodd"/>
<path d="M374.6 180.4v2.5z" fill-rule="evenodd"/>
<path d="M374.6 182.9v2.5z" fill-rule="evenodd"/>
<path d="M374.6 185.4v2.6z" fill-rule="evenodd"/>
<path d="M374.6 188v2.5z" fill-rule="evenodd"/>
<path d="M374.6 190.5v3.8z" fill-rule="evenodd"/>
<path d="M368.2 190.5h6.4z" fill-rule="evenodd"/>
<path d="M196.8 209.6v6.3z" fill-rule="evenodd"/>
<path d="M204.4 201.9v8.9z" fill-rule="evenodd"/>
<path d="M209.5 201.9v3.9z" fill-rule="evenodd"/>
<path d="M196.8 215.9h39.4z" fill-rule="evenodd"/>
<path d="M209.5 205.8h26.7z" fill-rule="evenodd"/>
<path d="M204.4 210.8h31.8z" fill-rule="evenodd"/>
<path d="M261.3 218.2h.6v.6h-.6z" fill-rule="evenodd"/>
<path d="M261.3 215.6h.6v.6h-.6z" fill-rule="evenodd"/>
<path d="M259 218.5h2.6z" fill-rule="evenodd"/>
<path d="M259 215.9h2.6z" fill-rule="evenodd"/>
<path d="M266.6 201.9v3.9z" fill-rule="evenodd"/>
<path d="M259 205.8h7.6z" fill-rule="evenodd"/>
<path d="M231.1 223.5v3.8z" fill-rule="evenodd"/>
<path d="M231.1 221v2.5z" fill-rule="evenodd"/>
<path d="M231.1 221h5.1z" fill-rule="evenodd"/>
<path d="M231.1 223.5h5.1z" fill-rule="evenodd"/>
<path d="M261.3 220.7h.6v.6h-.6z" fill-rule="evenodd"/>
<path d="M259 221h2.6z" fill-rule="evenodd"/>
<circle cx="262.8" cy="38.2" r=".25"/>
<circle cx="105.4" cy="58.5" r=".25"/>
<circle cx="105.4" cy="50.9" r=".25"/>
<circle cx="80" cy="63.5" r=".25"/>
<circle cx="260.3" cy="63.5" r=".25"/>
<circle cx="76.2" cy="90.2" r=".25"/>
<circle cx="94" cy="88.9" r=".25"/>
<circle cx="76.2" cy="101.6" r=".25"/>
<circle cx="94" cy="100.4" r=".25"/>
<circle cx="374.6" cy="139.7" r=".25"/>
<circle cx="374.6" cy="124.5" r=".25"/>
<circle cx="374.6" cy="137.2" r=".25"/>
<circle cx="374.6" cy="122" r=".25"/>
<circle cx="374.6" cy="129.6" r=".25"/>
<circle cx="374.6" cy="132.1" r=".25"/>
<circle cx="374.6" cy="127" r=".25"/>
<circle cx="374.6" cy="134.7" r=".25"/>
<circle cx="83.8" cy="149.9" r=".25"/>
<circle cx="204.4" cy="184.2" r=".25"/>
<circle cx="374.6" cy="182.9" r=".25"/>
<circle cx="374.6" cy="185.4" r=".25"/>
<circle cx="374.6" cy="188" r=".25"/>
<circle cx="374.6" cy="190.5" r=".25"/>
<circle cx="231.1" cy="223.5" r=".25"/>
</g>
<path d="M25.4 25.5h139.7v168.8h-139.7z" fill="none" stroke="#000" stroke-width=".45"/>
<text font-size="8.8" x="327.6" y="246.1">Broadcom</text>
<text font-size="8.4" x="39.4" y="36.2">Breakaway Board</text>
<g font-size="5.7">
<text x="342.8" y="34.3">Breakout Header</text>
<text x="345.4" y="106.7">JLINK Header</text>
<text x="227.3" y="134.6">Auth Chip Header</text>
<text x="337.7" y="171.5">WLAN JTAG Header</text>
<text x="236.2" y="196.8">Auth Chip</text>
</g>
<g font-size="4.6">
<text x="299.4" y="263">B</text>
<text x="335.2" y="260.6">BCM9WCD9EVAL1_5</text>
</g>
<g font-size="3.9">
<text x="53.3" y="214.3">Place acrylic feet under each of the 6 mounting holes.</text>
<text x="53.3" y="218.8">Make sure they do not overlap the edge of the board.</text>
</g>
<g font-size="2.3">
<text x="52.1" y="3.4">4</text>
<text x="161.3" y="3.4">3</text>
<text x="269.2" y="3.4">2</text>
<text x="374.6" y="3.4">1</text>
<text x="2.5" y="37.6">D</text>
<text x="427.9" y="37.6">D</text>
<text x="2.5" y="107.5">C</text>
<text x="427.9" y="107.5">C</text>
<text x="2.5" y="177.3">B</text>
<text x="427.9" y="177.3">B</text>
<text x="2.5" y="247.1">A</text>
<text x="327.6" y="250.9">Company Confidential</text>
<text x="427.9" y="247.1">A</text>
<text x="298.4" y="256">SIZE</text>
<text x="312.8" y="256">TITLE</text>
<text x="310.1" y="269.7">07/07/2015:12:39</text>
<text x="384.7" y="270">3</text>
<text x="398.7" y="270">3</text>
<text x="295.8" y="270">DATE</text>
<text x="366.9" y="270.2">SHEET</text>
<text x="391.1" y="270">OF</text>
<text x="54.6" y="278.9">4</text>
<text x="161.3" y="278.9">3</text>
<text x="269.2" y="278.9">2</text>
<text x="374.6" y="278.9">1</text>
</g>
<g font-size="1.6">
<text x="199.3" y="37.8">VDD_3V3</text>
<text x="270.4" y="37.8">HEADER_SRST_L</text>
<text x="326.9" y="38.3">VDD_3V3</text>
<text x="361" y="41.2">J7</text>
<text x="101.6" y="42.9">VDD_3V3</text>
<text x="260" y="44.5" transform="rotate(-90 260 44.5)">4</text>
<text x="262.5" y="44.5" transform="rotate(-90 262.5 44.5)">3</text>
<text x="333.9" y="46.7">WL_GPIO_1</text>
<text x="333.9" y="44.1">VDD_3V3</text>
<text x="354.6" y="46.8">3</text>
<text x="354.6" y="44.2">1</text>
<text x="368.2" y="44.2">2</text>
<text x="368.2" y="46.8">4</text>
<text x="377.1" y="46.7">MICRO_UART_RX</text>
<text x="201.1" y="52.3" transform="rotate(-90 201.1 52.3)">R24</text>
<text x="206.2" y="52.2" transform="rotate(-90 206.2 52.2)">150</text>
<text x="255.9" y="51.3" transform="rotate(-90 255.9 51.3)">SW1</text>
<text x="264.6" y="53.1" transform="rotate(-90 264.6 53.1)">B3S-1000</text>
<text x="333.9" y="49.2">MICRO_UART_CTS</text>
<text x="333.9" y="51.8">MICRO_UART_RTS</text>
<text x="354.6" y="51.8">7</text>
<text x="354.6" y="49.3">5</text>
<text x="368.2" y="51.8">8</text>
<text x="368.2" y="49.3">6</text>
<text x="377.1" y="49.2">MICRO_UART_TX</text>
<text x="377.1" y="51.8">MICRO_I2C1_SCL</text>
<text x="398.2" y="51.6">GND</text>
<text x="41.9" y="58.1">MICRO_SPI1_MOSI</text>
<text x="60.8" y="57.7">R29</text>
<text x="71.9" y="57.7">0</text>
<text x="84.2" y="58.1">5</text>
<text x="88.1" y="58.9">SI</text>
<text x="91.7" y="55.4">U5</text>
<text x="93.9" y="58.9">VDD</text>
<text x="100.3" y="58.1">8</text>
<text x="111.6" y="57.7">C25</text>
<text x="121" y="57.7">0.1UF</text>
<text x="260" y="55.5" transform="rotate(-90 260 55.5)">1</text>
<text x="262.5" y="55.5" transform="rotate(-90 262.5 55.5)">2</text>
<text x="313.6" y="56.8">VDD_3V3</text>
<text x="333.9" y="54.3">MICRO_I2C1_SDA</text>
<text x="333.9" y="56.8">MICRO_GPIO_3</text>
<text x="333.9" y="59.4">MICRO_GPIO_5</text>
<text x="353.8" y="59.5">13</text>
<text x="353.8" y="56.9">11</text>
<text x="354.6" y="54.4">9</text>
<text x="368.2" y="59.5">14</text>
<text x="368.2" y="56.9">12</text>
<text x="368.2" y="54.4">10</text>
<text x="377.1" y="59.4">MICRO_WKUP</text>
<text x="377.1" y="54.3">MICRO_GPIO_2</text>
<text x="377.1" y="56.8">MICRO_GPIO_4</text>
<text x="402.5" y="59.4">VDD_3V3</text>
<text x="41.9" y="60.6">MICRO_SPI1_SCK</text>
<text x="41.9" y="65.7">MICRO_SPI1_SSN</text>
<text x="60.8" y="60.2">R30</text>
<text x="60.8" y="65.3">R31</text>
<text x="71.9" y="60.2">0</text>
<text x="71.9" y="65.3">0</text>
<text x="84.2" y="65.7">1</text>
<text x="84.2" y="60.6">6</text>
<text x="84.2" y="63.2">7</text>
<text x="88.1" y="64">HOLD*</text>
<text x="89.4" y="61.5">SCK</text>
<text x="95" y="64">SO</text>
<text x="100.3" y="63.2">2</text>
<text x="110.3" y="62.8">R32</text>
<text x="121.5" y="62.8">0</text>
<text x="135.3" y="60.2" transform="rotate(-90 135.3 60.2)">GND</text>
<text x="137.8" y="63.2">MICRO_SPI1_MISO</text>
<text x="333.9" y="64.5">MICRO_SPI1_SSN</text>
<text x="333.9" y="61.9">MICRO_ADC_IN2</text>
<text x="353.8" y="64.5">17</text>
<text x="353.8" y="62">15</text>
<text x="368.2" y="64.5">18</text>
<text x="368.2" y="62">16</text>
<text x="377.1" y="61.9">MICRO_ADC_IN1</text>
<text x="377.1" y="64.5">MICRO_ADC_IN3</text>
<text x="84.2" y="68.3">3</text>
<text x="88.1" y="69.1">WP*</text>
<text x="88.1" y="66.6">CE*</text>
<text x="94.1" y="69.1">VSS</text>
<text x="100.3" y="68.3">4</text>
<text x="200.1" y="68.4" transform="rotate(-90 200.1 68.4)">D6</text>
<text x="208" y="69.9" transform="rotate(-90 208 69.9)">BLUE</text>
<text x="258.5" y="71.9">GND</text>
<text x="315.4" y="70.1" transform="rotate(-90 315.4 70.1)">R42</text>
<text x="320.4" y="70.3" transform="rotate(-90 320.4 70.3)">4.7K</text>
<text x="333.9" y="67">MICRO_SPI1_MISO</text>
<text x="333.9" y="69.5">MICRO_GPIO_0</text>
<text x="353.8" y="69.6">21</text>
<text x="353.8" y="67.1">19</text>
<text x="368.2" y="69.6">22</text>
<text x="368.2" y="67.1">20</text>
<text x="377.1" y="69.5">MICRO_SPI1_MOSI</text>
<text x="377.1" y="67">MICRO_SPI1_SCK</text>
<text x="83.1" y="72.9">SST25VF080B-50-4I-S2AF</text>
<text x="91.1" y="74.7">SO8</text>
<text x="107.4" y="77">GND</text>
<text x="333.9" y="74.6">MICRO_SPI2_MISO</text>
<text x="333.9" y="72.1">MICRO_SPI2_SSN</text>
<text x="333.9" y="77.2">MICRO_I2C2_SDA</text>
<text x="353.8" y="77.2">27</text>
<text x="353.8" y="74.7">25</text>
<text x="353.8" y="72.1">23</text>
<text x="368.2" y="77.2">28</text>
<text x="368.2" y="74.7">26</text>
<text x="368.2" y="72.1">24</text>
<text x="377.1" y="77.2">MICRO_SPI2_MOSI</text>
<text x="377.1" y="74.6">MICRO_SPI2_SCK</text>
<text x="377.1" y="72.1">MICRO_GPIO_1</text>
<text x="404.2" y="72.6" transform="rotate(-90 404.2 72.6)">R43</text>
<text x="409.3" y="72.8" transform="rotate(-90 409.3 72.8)">4.7K</text>
<text x="83.4" y="83.3">SW2</text>
<text x="203.7" y="83.6">D</text>
<text x="353.8" y="79.8">29</text>
<text x="368.2" y="79.8">30</text>
<text x="377.1" y="79.7">MICRO_I2C2_SCL</text>
<text x="41.9" y="89.9">MICRO_ADC_IN1</text>
<text x="59.5" y="89.4">R33</text>
<text x="70.7" y="89.4">0</text>
<text x="79.1" y="89.9">2</text>
<text x="79.1" y="87.4">1</text>
<text x="90.1" y="87.4">4</text>
<text x="90.1" y="89.9">3</text>
<text x="218.4" y="89.9">MICRO_JTAG_TCK</text>
<text x="323.3" y="87.1">GND</text>
<text x="76.2" y="92">PTS645-S-M-43-SM-LFS</text>
<text x="83.4" y="94.8">SW3</text>
<text x="104.8" y="90.7" transform="rotate(-90 104.8 90.7)">GND</text>
<text x="186.7" y="91.2">NTS4001NT1G</text>
<text x="195.5" y="93.7">Q1</text>
<text x="209" y="92.2">G</text>
<text x="41.9" y="101.3">MICRO_ADC_IN2</text>
<text x="59.5" y="100.8">R34</text>
<text x="70.7" y="100.8">0</text>
<text x="79.1" y="101.4">2</text>
<text x="79.1" y="98.8">1</text>
<text x="90.1" y="98.8">4</text>
<text x="90.1" y="101.4">3</text>
<text x="203.9" y="97.5">S</text>
<text x="76.2" y="103.4">PTS645-S-M-43-SM-LFS</text>
<text x="104.8" y="102.1" transform="rotate(-90 104.8 102.1)">GND</text>
<text x="201.4" y="106.2">GND</text>
<text x="41.9" y="110.2">MICRO_GPIO_0</text>
<text x="59.5" y="109.7">R35</text>
<text x="70.7" y="109.7">0</text>
<text x="345.4" y="111.4">VDD_3V3</text>
<text x="361" y="113.5">J3</text>
<text x="41.9" y="115.2">MICRO_GPIO_1</text>
<text x="59.5" y="114.8">R36</text>
<text x="70.7" y="114.8">0</text>
<text x="333.9" y="119.1">JLINK_TRST_L</text>
<text x="354.6" y="119.1">3</text>
<text x="354.6" y="116.6">1</text>
<text x="368.2" y="116.6">2</text>
<text x="368.2" y="119.1">4</text>
<text x="372" y="117.4">NC</text>
<text x="333.9" y="124.1">JLINK_TMS</text>
<text x="333.9" y="121.6">JLINK_TDI</text>
<text x="354.6" y="124.2">7</text>
<text x="354.6" y="121.7">5</text>
<text x="368.2" y="124.2">8</text>
<text x="368.2" y="121.7">6</text>
<text x="80" y="127.9">VDD_3V3</text>
<text x="324" y="131.3" transform="rotate(-90 324 131.3)">GND</text>
<text x="333.9" y="131.8">MICRO_JTAG_TDO</text>
<text x="333.9" y="126.7">JLINK_TCK</text>
<text x="353.8" y="131.8">13</text>
<text x="353.8" y="129.3">11</text>
<text x="354.6" y="126.7">9</text>
<text x="368.2" y="131.8">14</text>
<text x="368.2" y="129.3">12</text>
<text x="368.2" y="126.7">10</text>
<text x="333.9" y="134.3">JLINK_RESET</text>
<text x="349.4" y="137.7">NC</text>
<text x="353.8" y="136.9">17</text>
<text x="353.8" y="134.4">15</text>
<text x="368.2" y="136.9">18</text>
<text x="368.2" y="134.4">16</text>
<text x="81.7" y="142.5" transform="rotate(-90 81.7 142.5)">R25</text>
<text x="86.8" y="142.4" transform="rotate(-90 86.8 142.4)">43K</text>
<text x="98.2" y="143.7" transform="rotate(-90 98.2 143.7)">R27</text>
<text x="103.3" y="143.6" transform="rotate(-90 103.3 143.6)">220</text>
<text x="110.9" y="143.7" transform="rotate(-90 110.9 143.7)">R28</text>
<text x="116" y="143.6" transform="rotate(-90 116 143.6)">220</text>
<text x="240.4" y="142">1</text>
<text x="246.8" y="138.9">J1</text>
<text x="253.9" y="142">2</text>
<text x="261.6" y="141.9">MICRO_I2C1_SCL</text>
<text x="283.1" y="143.2">VDD_3V3</text>
<text x="349.4" y="140.2">NC</text>
<text x="353.8" y="139.4">19</text>
<text x="368.2" y="139.4">20</text>
<text x="43.2" y="149.5">MICRO_ADC_IN3</text>
<text x="64.6" y="147.8">R37</text>
<text x="212.8" y="148.1">GND</text>
<text x="219.7" y="149.5">MICRO_GPIO_5</text>
<text x="235.2" y="147.8">NC</text>
<text x="235.2" y="145.3">NC</text>
<text x="240.4" y="149.6">7</text>
<text x="240.4" y="147.1">5</text>
<text x="240.4" y="144.5">3</text>
<text x="253.9" y="149.6">8</text>
<text x="253.9" y="147.1">6</text>
<text x="253.9" y="144.5">4</text>
<text x="261.6" y="144.4">MICRO_I2C1_SDA</text>
<text x="358.1" y="144">1761603-7</text>
<text x="372.8" y="148.1">GND</text>
<text x="65.6" y="152.9">0</text>
<text x="235.2" y="152.9">NC</text>
<text x="240.4" y="152.1">9</text>
<text x="253.9" y="152.1">10</text>
<text x="257.8" y="152.9">NC</text>
<text x="257.8" y="150.4">NC</text>
<text x="78.9" y="160.3" transform="rotate(-90 78.9 160.3)">TH1</text>
<text x="89.6" y="160.2" transform="rotate(-90 89.6 160.2)">10K</text>
<text x="97.2" y="158.5" transform="rotate(-90 97.2 158.5)">D3</text>
<text x="105.1" y="160" transform="rotate(-90 105.1 160)">GREEN</text>
<text x="109.9" y="158.5" transform="rotate(-90 109.9 158.5)">D4</text>
<text x="117.8" y="158.8" transform="rotate(-90 117.8 158.8)">RED</text>
<text x="243.5" y="156.7">5-146130-4</text>
<text x="244.8" y="158.9">DEPOP</text>
<text x="82" y="173.5">GND</text>
<text x="98.5" y="173.5">GND</text>
<text x="111.2" y="173.5">GND</text>
<text x="200.6" y="178.7">VDD_3V3</text>
<text x="361" y="177">J6</text>
<text x="43.2" y="183.8">WL_GPIO_1</text>
<text x="64.6" y="182.1">R40</text>
<text x="82.8" y="181.1">D8</text>
<text x="316.2" y="180">(WL_JTAG_TRSTN)</text>
<text x="317.4" y="185.1">(WL_JTAG_TDO)</text>
<text x="317.4" y="182.5">(WL_JTAG_TDI)</text>
<text x="333.9" y="185.1">WL_JTAG_TDO</text>
<text x="333.9" y="182.5">WL_JTAG_TDI</text>
<text x="333.9" y="180">MICRO_SPI2_SSN</text>
<text x="354.6" y="185.2">5</text>
<text x="354.6" y="182.6">3</text>
<text x="354.6" y="180.1">1</text>
<text x="368.2" y="185.2">6</text>
<text x="368.2" y="180.1">2</text>
<text x="368.2" y="182.6">4</text>
<text x="64.7" y="187.2">150</text>
<text x="82.2" y="188.9">BLUE</text>
<text x="93.5" y="191.2">GND</text>
<text x="193" y="188.9">VDD_3V3</text>
<text x="203.6" y="190.9" transform="rotate(-90 203.6 190.9)">2.2K</text>
<text x="208.7" y="190.9" transform="rotate(-90 208.7 190.9)">2.2K</text>
<text x="317.4" y="187.6">(WL_JTAG_TMS)</text>
<text x="317.4" y="190.2">(WL_JTAG_TCK)</text>
<text x="333.9" y="187.6">MICRO_SPI2_MISO</text>
<text x="333.9" y="190.2">MICRO_SPI2_SCK</text>
<text x="354.6" y="190.2">9</text>
<text x="354.6" y="187.7">7</text>
<text x="368.2" y="190.2">10</text>
<text x="368.2" y="187.7">8</text>
<text x="357.8" y="194.8">5-146130-4</text>
<text x="359.1" y="197">DEPOP</text>
<text x="203.6" y="202.1" transform="rotate(-90 203.6 202.1)">R45</text>
<text x="208.7" y="202.1" transform="rotate(-90 208.7 202.1)">R44</text>
<text x="246.6" y="202.9">U8</text>
<text x="262.8" y="199">VDD_3V3</text>
<text x="372.8" y="198.9">GND</text>
<text x="194.7" y="204.7" transform="rotate(-90 194.7 204.7)">R41</text>
<text x="199.8" y="205.1" transform="rotate(-90 199.8 205.1)">100K</text>
<text x="212" y="205.4">MICRO_I2C1_SDA</text>
<text x="235.3" y="205.4">2</text>
<text x="239.2" y="206.2">SDA</text>
<text x="252.6" y="206.2">VCC</text>
<text x="259" y="205.4">8</text>
<text x="212" y="215.6">MICRO_GPIO_5</text>
<text x="212" y="210.5">MICRO_I2C1_SCL</text>
<text x="235.3" y="215.6">7</text>
<text x="235.3" y="210.5">6</text>
<text x="239.2" y="211.3">SCL</text>
<text x="259" y="215.6">3</text>
<text x="235.3" y="220.6">1</text>
<text x="239.2" y="216.4">RST</text>
<text x="239.2" y="221.5">GND_1</text>
<text x="251.9" y="216.4">NC_3</text>
<text x="251.9" y="218.9">NC_4</text>
<text x="251.9" y="221.5">NC_5</text>
<text x="259" y="220.6">5</text>
<text x="259" y="218.1">4</text>
<text x="262.8" y="221.5">NC</text>
<text x="262.8" y="218.9">NC</text>
<text x="262.8" y="216.4">NC</text>
<text x="58.2" y="227.8">NON PCB MOUNT PART</text>
<text x="66.4" y="225.5">F1</text>
<text x="115.4" y="227.8">NON PCB MOUNT PART</text>
<text x="123.5" y="225.5">F2</text>
<text x="235" y="223.2">H</text>
<text x="239.2" y="224">GND_H</text>
<text x="244.8" y="227.5">DEPOP</text>
<text x="53.9" y="231.6">RUBBER,FEET,9.5X3.8mm,ACRYLIC</text>
<text x="111" y="231.6">RUBBER,FEET,9.5X3.8mm,ACRYLIC</text>
<text x="229.3" y="231.9">GND</text>
<text x="61.4" y="234.6">TRANSPARENT</text>
<text x="64.6" y="238">SJ5306</text>
<text x="118.6" y="234.6">TRANSPARENT</text>
<text x="121.8" y="238">SJ5306</text>
<text x="58.2" y="243.1">NON PCB MOUNT PART</text>
<text x="66.4" y="240.8">F3</text>
<text x="115.4" y="243.1">NON PCB MOUNT PART</text>
<text x="123.5" y="240.8">F4</text>
<text x="53.9" y="246.9">RUBBER,FEET,9.5X3.8mm,ACRYLIC</text>
<text x="61.4" y="249.8">TRANSPARENT</text>
<text x="111" y="246.9">RUBBER,FEET,9.5X3.8mm,ACRYLIC</text>
<text x="118.6" y="249.8">TRANSPARENT</text>
<text x="64.6" y="253.2">SJ5306</text>
<text x="66.4" y="256">F5</text>
<text x="121.8" y="253.2">SJ5306</text>
<text x="123.5" y="256">F6</text>
<text x="53.9" y="262.1">RUBBER,FEET,9.5X3.8mm,ACRYLIC</text>
<text x="58.2" y="258.3">NON PCB MOUNT PART</text>
<text x="111" y="262.1">RUBBER,FEET,9.5X3.8mm,ACRYLIC</text>
<text x="115.4" y="258.3">NON PCB MOUNT PART</text>
<text x="61.4" y="265.1">TRANSPARENT</text>
<text x="64.6" y="268.4">SJ5306</text>
<text x="118.6" y="265.1">TRANSPARENT</text>
<text x="121.8" y="268.4">SJ5306</text>
</g>
</svg>
